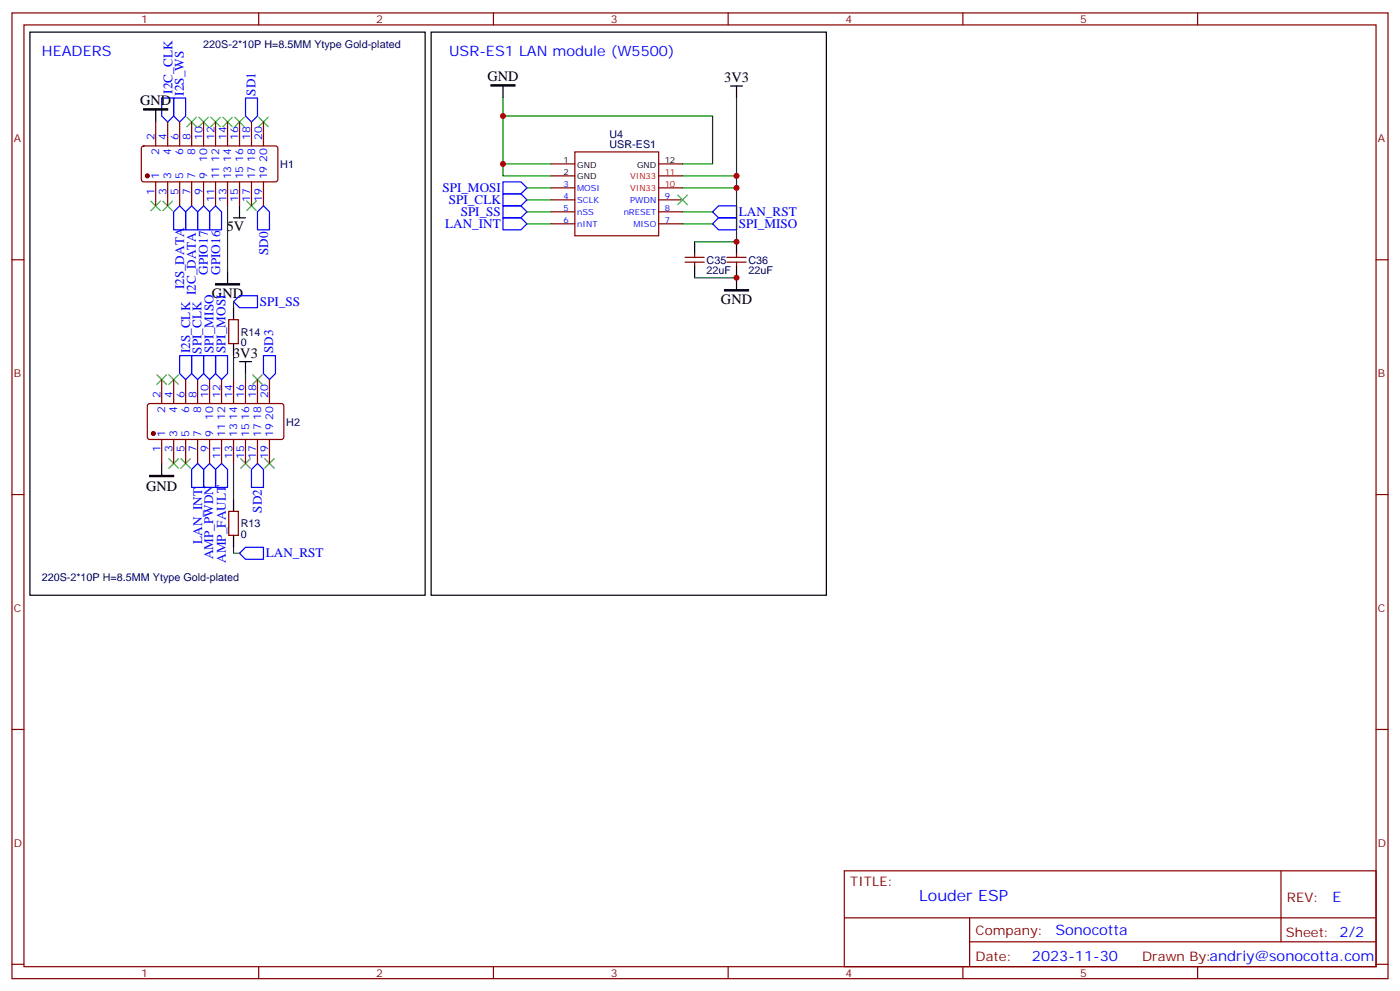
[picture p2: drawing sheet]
<svg xmlns="http://www.w3.org/2000/svg" width="412mm" height="292mm" viewBox="0 0 412 292" stroke-linecap="round" stroke-linejoin="round" font-family="sans-serif">
<g fill="none" stroke="#870000" stroke-width=".35">
<path d="M3.5 3.8h405.4v284.3h-405.4zM7.1 7.3h398.2v277.3h-398.2zM76.2 3.8v3.5M145.3 3.8v3.5M214.5 3.8v3.5M283.6 3.8v3.5M352.8 3.8v3.5M45.9 35.9v7.1M49.4 35.9v7.1M52.9 35.9v7.1M56.4 35.9v7.1M60 35.9v7.1"/>
<path d="M63.5 35.9v7.1M67 35.9v7.1M70.6 35.9v7.1M74.1 35.9v7.1M77.6 35.9v7.1M41.9 43.2l.4-.2h39.1l.4 .7v9.4l-.7 .5-39-.1-.5-.7v-9.1zM45.9 53.6v7M49.4 53.6v7M52.9 53.6v7M56.4 53.6v7M60 53.6v7M63.5 53.6v7"/>
<path d="M67 53.6v7M70.6 53.6v7M74.1 53.6v7M77.6 53.6v7M162.3 48.3h7M162.3 51.8h7M162.3 55.3h7M162.3 58.8h7M169.3 44.7h24.7v24.7h-24.7zM194 48.3h7.1M194 51.8h7.1M194 55.3h7.1"/>
<path d="M194 58.8h7.1M3.5 76.5h3.6M162.3 62.4h7M162.3 65.9h7M194 62.4h7.1M194 65.9h7.1M201.8 77.2h5.6M201.8 75.8h5.6M204.6 74.7v1.1M204.6 77.2v1M214.1 77.2h5.7M214.1 75.8h5.7"/>
<path d="M217 74.7v1.1M217 77.2v1M405.3 76.5h3.6M67.4 94.1h2.8v7.1h-2.8zM43.6 119l.5-.2 39.1 .1 .4 .6-.1 9.5-.6 .4-39.1-.1-.4-.6v-9.2zM47.6 111.8v7M51.2 111.8v7M54.7 111.8v7M58.2 111.8v7M61.7 111.8v7M65.3 111.8v7M68.8 111.8v7"/>
<path d="M72.3 111.8v7M75.8 111.8v7M79.4 111.8v7M47.6 129.4v7.1M51.2 129.4v7.1M54.7 129.4v7.1M58.2 129.4v7.1M61.7 129.4v7.1M65.3 129.4v7.1M68.8 129.4v7.1M72.3 129.4v7.1M75.8 129.4v7.1"/>
<path d="M79.4 129.4v7.1M3.5 145.6h3.6M67.4 150.6h2.8v7h-2.8zM405.3 145.6h3.6M3.5 214.8h3.6M405.3 214.8h3.6M248.7 256.4h156.6v28.2h-156.6zM377.3 256.4v20.9M248.7 270.2h156.5M285.6 277.3h119.6M285.6 270.2v14.2M3.5 283.9h3.6"/>
<path d="M76.2 284.6v3.5M145.3 284.6v3.5M214.5 284.6v3.5M283.6 284.6v3.5M352.8 284.6v3.5M405.3 283.9h3.6"/>
</g>
<g fill="none" stroke="#3c3" stroke-width=".35">
<path d="M55 34.5l2.9 2.8M57.9 34.5l-2.9 2.8M58.6 34.5l2.8 2.8M61.4 34.5l-2.8 2.8M62.1 34.5l2.8 2.8M64.9 34.5l-2.8 2.8M65.6 34.5l2.8 2.8M68.4 34.5l-2.8 2.8M69.1 34.5l2.9 2.8M72 34.5l-2.9 2.8M76.2 34.5l2.8 2.8M79 34.5l-2.8 2.8"/>
<path d="M44.4 59.2l2.9 2.8M47.3 59.2l-2.9 2.8M48 59.2l2.8 2.8M50.8 59.2l-2.8 2.8M72.7 59.2l2.8 2.8M75.5 59.2l-2.8 2.8M199.7 57.4l2.8 2.9M202.5 57.4l-2.8 2.9M46.2 110.3l2.8 2.9M49 110.3l-2.8 2.9M49.7 110.3l2.9 2.9M52.6 110.3l-2.9 2.9"/>
<path d="M74.4 110.3l2.9 2.9M77.3 110.3l-2.9 2.9M49.7 135l2.9 2.9M52.6 135l-2.9 2.9M53.3 135l2.8 2.9M56.1 135l-2.8 2.9M70.9 135l2.8 2.9M73.7 135l-2.8 2.9M78 135l2.8 2.9M80.8 135l-2.8 2.9"/>
</g>
<g fill="none" stroke="#00f" stroke-width=".35">
<path d="M47.6 28.9h3.6v5.2l-1.8 1.8-1.8-1.8zM51.2 28.9h3.5v5.2l-1.8 1.8-1.7-1.8zM72.3 28.9h3.5v5.2l-1.7 1.8-1.8-1.8zM148.2 53.6h5.3l1.7 1.7-1.7 1.8h-5.3zM148.2 57.1h5.3l1.7 1.7-1.7 1.8h-5.3zM52.9 60.6l1.8 1.8v5.3h-3.5v-5.3zM54.7 62.4l1.7-1.8 1.8 1.8v5.3h-3.5zM60 60.6l1.7 1.8v5.3h-3.5v-5.3zM63.5 60.6l1.8 1.8v5.3h-3.6v-5.3zM77.6 60.6l1.8 1.8v5.3h-3.6v-5.3zM148.2 60.6h5.3l1.7 1.8-1.7 1.7h-5.3zM148.2 64.1h5.3l1.7 1.8-1.7 1.8h-5.3z"/>
<path d="M209.9 65.9l1.8-1.8h5.3v3.6h-5.3zM209.9 62.4l1.8-1.8h5.3v3.5h-5.3zM68.8 88.8l1.8-1.7h5.2v3.5h-5.2zM52.9 104.7h3.5v5.3l-1.7 1.8-1.8-1.8zM56.4 104.7h3.6v5.3l-1.8 1.8-1.8-1.8zM60 104.7h3.5v5.3l-1.8 1.8-1.7-1.8zM63.5 104.7h3.5v5.3l-1.7 1.8-1.8-1.8zM77.6 104.7h3.5v5.3l-1.7 1.8-1.8-1.8zM58.2 136.5l1.8 1.7v5.3h-3.6v-5.3zM61.7 136.5l1.8 1.7v5.3h-3.5v-5.3zM65.3 136.5l1.7 1.7v5.3h-3.5v-5.3zM75.8 136.5l1.8 1.7v5.3h-3.5v-5.3z"/>
<path d="M70.6 162.9l1.7-1.8h5.3v3.6h-5.3z"/>
</g>
<path d="M42.3 32h7.1v.4h-7.1zM144.6 25h7.1v.3h-7.1zM63.5 83.5h7.1v.4h-7.1zM213.4 85.3h7.1v.4h-7.1zM44.1 140h7.1v.3h-7.1z" fill="#000" stroke="#000" stroke-width=".35"/>
<g fill="none" stroke="#000" stroke-width=".35">
<path d="M8.8 9.5h116.4v165.8h-116.4zM127 9.5h116.4v165.8h-116.4zM45.9 32.4v3.5M148.2 25.3v3.6M215.2 25.3h3.5M217 25.3v3.6M68.8 64.1h3.5M70.6 60.6v3.5M204.6 71.2v3.5M204.6 78.2v3.6M217 71.2v3.5M217 78.2v7.1"/>
<path d="M67 80v3.5M68.8 90.6v3.5M68.8 101.2v3.5M70.6 106.5h3.5M72.3 106.5v3.5M47.6 136.5v3.5M68.8 147v3.6M68.8 157.6v3.5"/>
</g>
<g fill="#870000" stroke="#870000" stroke-width=".35">
<circle cx="43.4" cy="51.8" r=".53"/>
<circle cx="45.2" cy="127.6" r=".53"/>
</g>
<g fill="none" stroke="#008700" stroke-width=".35">
<path d="M148.2 28.9v19.4h14.1M148.2 34.1h61.7v14.2h-8.8M217 28.9v22.9h-15.9M148.2 48.3v3.5h14.1M155.2 55.3h7.1M155.2 58.8h7.1M217 51.8v3.5h-15.9M217 55.3v15.9h-12.4M67 60.6v19.4M155.2 62.4h7.1M155.2 65.9h7.1M201.1 62.4h8.8"/>
<path d="M201.1 65.9h8.8M68.8 88.8v1.8M204.6 81.8h12.4M68.8 104.7v7.1M72.3 110v1.8M68.8 136.5v10.5M68.8 161.1v1.8h1.8"/>
</g>
<g fill="#c00">
<circle cx="148.2" cy="48.3" r=".88"/>
<circle cx="148.2" cy="34.1" r=".88"/>
<circle cx="217" cy="51.8" r=".88"/>
<circle cx="217" cy="55.3" r=".88"/>
<circle cx="217" cy="71.2" r=".88"/>
<circle cx="217" cy="81.8" r=".88"/>
</g>
<text font-size="4.6" fill="#00f" x="270.8" y="265.4">Louder ESP</text>
<g font-size="4.2" fill="#00f">
<text x="12.3" y="16.5">HEADERS</text>
<text x="132.3" y="16.5">USR-ES1 LAN module (W5500)</text>
<text x="392.5" y="265.7">E</text>
<text x="310.9" y="275.2">Sonocotta</text>
<text x="304" y="283">2023-11-30</text>
</g>
<g font-size="4.2">
<text x="143.6" y="23.9">GND</text>
<text x="213.3" y="24.2">3V3</text>
<text x="41.3" y="30.8">GND</text>
<text x="66.8" y="68.1">5V</text>
<text x="62.4" y="87.9">GND</text>
<text x="212.4" y="89.6">GND</text>
<text x="68.7" y="105.3">3V3</text>
<text x="43" y="144.5">GND</text>
</g>
<g font-size="3.9" fill="#00f">
<text x="50.8" y="27.6" transform="rotate(-90 50.8 27.6)">I2C_CLK</text>
<text x="54.1" y="28.2" transform="rotate(-90 54.1 28.2)">I2S_WS</text>
<text x="75.3" y="28.2" transform="rotate(-90 75.3 28.2)">SD1</text>
<text x="130.3" y="56.6">SPI_MOSI</text>
<text x="132.2" y="60.1">SPI_CLK</text>
<text x="135.7" y="63.7">SPI_SS</text>
<text x="217.7" y="63.6">LAN_RST</text>
<text x="131.1" y="67.2">LAN_INT</text>
<text x="217.7" y="67.1">SPI_MISO</text>
<text x="79" y="75.1" transform="rotate(-90 79 75.1)">SD0</text>
<text x="61.2" y="80.9" transform="rotate(-90 61.2 80.9)">GPIO17</text>
<text x="64.8" y="80.9" transform="rotate(-90 64.8 80.9)">GPIO16</text>
<text x="54.3" y="85.2" transform="rotate(-90 54.3 85.2)">I2S_DATA</text>
<text x="57.7" y="86.9" transform="rotate(-90 57.7 86.9)">I2C_DATA</text>
<text x="76.6" y="90">SPI_SS</text>
<text x="56" y="104" transform="rotate(-90 56 104)">I2S_CLK</text>
<text x="59.4" y="104.2" transform="rotate(-90 59.4 104.2)">SPI_CLK</text>
<text x="62.9" y="104" transform="rotate(-90 62.9 104)">SPI_MISO</text>
<text x="66.5" y="104" transform="rotate(-90 66.5 104)">SPI_MOSI</text>
<text x="80.5" y="104" transform="rotate(-90 80.5 104)">SD3</text>
<text x="77.1" y="150.9" transform="rotate(-90 77.1 150.9)">SD2</text>
<text x="59.5" y="160.1" transform="rotate(-90 59.5 160.1)">LAN_INT</text>
<text x="62.8" y="164.7" transform="rotate(-90 62.8 164.7)">AMP_PWDN</text>
<text x="66.6" y="165.7" transform="rotate(-90 66.6 165.7)">AMP_FAULT</text>
<text x="78.3" y="164.1">LAN_RST</text>
</g>
<g font-size="3.9" fill="#800">
<text x="250.5" y="261">TITLE:</text>
<text x="379.1" y="265.7">REV:</text>
<text x="287.4" y="275.2">Company:</text>
<text x="378.7" y="275.8">Sheet: 2/2</text>
<text x="287.4" y="282.9">Date:</text>
<text x="336.4" y="282.9">Drawn By:andriy@sonocotta.com</text>
</g>
<g font-size="3.2" fill="#800">
<text x="41.6" y="6.8">1</text>
<text x="110.8" y="6.8">2</text>
<text x="179.9" y="6.8">3</text>
<text x="249.1" y="6.8">4</text>
<text x="318.2" y="6.8">5</text>
<text x="4.1" y="41.9">A</text>
<text x="405.9" y="41.9">A</text>
<text x="4.1" y="111.1">B</text>
<text x="405.9" y="111.1">B</text>
<text x="4.1" y="180.2">C</text>
<text x="405.9" y="180.2">C</text>
<text x="4.1" y="249.3">D</text>
<text x="405.9" y="249.3">D</text>
<text x="41.6" y="287.6">1</text>
<text x="110.8" y="287.6">2</text>
<text x="179.9" y="287.6">3</text>
<text x="249.1" y="287.6">4</text>
<text x="318.2" y="287.6">5</text>
</g>
<g font-size="3.2" fill="#000080">
<text x="59.9" y="14">220S-2*10P H=8.5MM Ytype Gold-plated</text>
<text x="179.5" y="40.7">U4</text>
<text x="179.5" y="43.7">USR-ES1</text>
<text x="82.5" y="49.5">H1</text>
<text x="208.1" y="77.6">C35</text>
<text x="220.5" y="77.6">C36</text>
<text x="208.1" y="80.8">22uF</text>
<text x="220.5" y="80.8">22uF</text>
<text x="70.9" y="102">0</text>
<text x="70.9" y="98.8">R14</text>
<text x="84.3" y="125.3">H2</text>
<text x="70.9" y="155.2">R13</text>
<text x="70.9" y="158.4">0</text>
<text x="12.3" y="171.1">220S-2*10P H=8.5MM Ytype Gold-plated</text>
</g>
<g font-size="3.2" fill="#00f">
<text x="45.5" y="41.2" transform="rotate(-90 45.5 41.2)">2</text>
<text x="49" y="41.2" transform="rotate(-90 49 41.2)">4</text>
<text x="52.6" y="41.2" transform="rotate(-90 52.6 41.2)">6</text>
<text x="56.1" y="41.2" transform="rotate(-90 56.1 41.2)">8</text>
<text x="59.6" y="41.2" transform="rotate(-90 59.6 41.2)">10</text>
<text x="63.1" y="41.2" transform="rotate(-90 63.1 41.2)">12</text>
<text x="66.7" y="41.2" transform="rotate(-90 66.7 41.2)">14</text>
<text x="70.2" y="41.2" transform="rotate(-90 70.2 41.2)">16</text>
<text x="73.7" y="41.2" transform="rotate(-90 73.7 41.2)">18</text>
<text x="77.3" y="41.2" transform="rotate(-90 77.3 41.2)">20</text>
<text x="46.9" y="45.7" transform="rotate(-90 46.9 45.7)">2</text>
<text x="50.4" y="45.7" transform="rotate(-90 50.4 45.7)">4</text>
<text x="54" y="45.7" transform="rotate(-90 54 45.7)">6</text>
<text x="57.5" y="45.7" transform="rotate(-90 57.5 45.7)">8</text>
<text x="61" y="47.7" transform="rotate(-90 61 47.7)">10</text>
<text x="64.6" y="47.7" transform="rotate(-90 64.6 47.7)">12</text>
<text x="68.1" y="47.7" transform="rotate(-90 68.1 47.7)">14</text>
<text x="71.6" y="47.7" transform="rotate(-90 71.6 47.7)">16</text>
<text x="75.1" y="47.7" transform="rotate(-90 75.1 47.7)">18</text>
<text x="78.7" y="47.7" transform="rotate(-90 78.7 47.7)">20</text>
<text x="46.9" y="52.8" transform="rotate(-90 46.9 52.8)">1</text>
<text x="50.4" y="52.8" transform="rotate(-90 50.4 52.8)">3</text>
<text x="54" y="52.8" transform="rotate(-90 54 52.8)">5</text>
<text x="57.5" y="52.8" transform="rotate(-90 57.5 52.8)">7</text>
<text x="61" y="52.8" transform="rotate(-90 61 52.8)">9</text>
<text x="64.6" y="52.8" transform="rotate(-90 64.6 52.8)">11</text>
<text x="68.1" y="52.8" transform="rotate(-90 68.1 52.8)">13</text>
<text x="71.6" y="52.8" transform="rotate(-90 71.6 52.8)">15</text>
<text x="75.1" y="52.8" transform="rotate(-90 75.1 52.8)">17</text>
<text x="78.7" y="52.8" transform="rotate(-90 78.7 52.8)">19</text>
<text x="45.5" y="57.3" transform="rotate(-90 45.5 57.3)">1</text>
<text x="49" y="57.3" transform="rotate(-90 49 57.3)">3</text>
<text x="52.6" y="57.3" transform="rotate(-90 52.6 57.3)">5</text>
<text x="56.1" y="57.3" transform="rotate(-90 56.1 57.3)">7</text>
<text x="59.6" y="57.3" transform="rotate(-90 59.6 57.3)">9</text>
<text x="63.1" y="59.3" transform="rotate(-90 63.1 59.3)">11</text>
<text x="66.7" y="59.3" transform="rotate(-90 66.7 59.3)">13</text>
<text x="70.2" y="59.3" transform="rotate(-90 70.2 59.3)">15</text>
<text x="73.7" y="59.3" transform="rotate(-90 73.7 59.3)">17</text>
<text x="77.3" y="59.3" transform="rotate(-90 77.3 59.3)">19</text>
<text x="47.3" y="117.1" transform="rotate(-90 47.3 117.1)">2</text>
<text x="50.8" y="117.1" transform="rotate(-90 50.8 117.1)">4</text>
<text x="54.3" y="117.1" transform="rotate(-90 54.3 117.1)">6</text>
<text x="57.9" y="117.1" transform="rotate(-90 57.9 117.1)">8</text>
<text x="61.4" y="117.1" transform="rotate(-90 61.4 117.1)">10</text>
<text x="64.9" y="117.1" transform="rotate(-90 64.9 117.1)">12</text>
<text x="68.4" y="117.1" transform="rotate(-90 68.4 117.1)">14</text>
<text x="72" y="117.1" transform="rotate(-90 72 117.1)">16</text>
<text x="75.5" y="117.1" transform="rotate(-90 75.5 117.1)">18</text>
<text x="79" y="117.1" transform="rotate(-90 79 117.1)">20</text>
<text x="48.7" y="121.5" transform="rotate(-90 48.7 121.5)">2</text>
<text x="52.2" y="121.5" transform="rotate(-90 52.2 121.5)">4</text>
<text x="55.7" y="121.5" transform="rotate(-90 55.7 121.5)">6</text>
<text x="59.3" y="121.5" transform="rotate(-90 59.3 121.5)">8</text>
<text x="62.8" y="123.6" transform="rotate(-90 62.8 123.6)">10</text>
<text x="66.3" y="123.6" transform="rotate(-90 66.3 123.6)">12</text>
<text x="69.8" y="123.6" transform="rotate(-90 69.8 123.6)">14</text>
<text x="73.4" y="123.6" transform="rotate(-90 73.4 123.6)">16</text>
<text x="76.9" y="123.6" transform="rotate(-90 76.9 123.6)">18</text>
<text x="80.4" y="123.6" transform="rotate(-90 80.4 123.6)">20</text>
<text x="48.7" y="128.7" transform="rotate(-90 48.7 128.7)">1</text>
<text x="52.2" y="128.7" transform="rotate(-90 52.2 128.7)">3</text>
<text x="55.7" y="128.7" transform="rotate(-90 55.7 128.7)">5</text>
<text x="59.3" y="128.7" transform="rotate(-90 59.3 128.7)">7</text>
<text x="62.8" y="128.7" transform="rotate(-90 62.8 128.7)">9</text>
<text x="66.3" y="128.7" transform="rotate(-90 66.3 128.7)">11</text>
<text x="69.8" y="128.7" transform="rotate(-90 69.8 128.7)">13</text>
<text x="73.4" y="128.7" transform="rotate(-90 73.4 128.7)">15</text>
<text x="76.9" y="128.7" transform="rotate(-90 76.9 128.7)">17</text>
<text x="80.4" y="128.7" transform="rotate(-90 80.4 128.7)">19</text>
<text x="47.3" y="133.2" transform="rotate(-90 47.3 133.2)">1</text>
<text x="50.8" y="133.2" transform="rotate(-90 50.8 133.2)">3</text>
<text x="54.3" y="133.2" transform="rotate(-90 54.3 133.2)">5</text>
<text x="57.9" y="133.2" transform="rotate(-90 57.9 133.2)">7</text>
<text x="61.4" y="133.2" transform="rotate(-90 61.4 133.2)">9</text>
<text x="64.9" y="135.2" transform="rotate(-90 64.9 135.2)">11</text>
<text x="68.4" y="135.2" transform="rotate(-90 68.4 135.2)">13</text>
<text x="72" y="135.2" transform="rotate(-90 72 135.2)">15</text>
<text x="75.5" y="135.2" transform="rotate(-90 75.5 135.2)">17</text>
<text x="79" y="135.2" transform="rotate(-90 79 135.2)">19</text>
</g>
<g font-size="2.5">
<text x="166" y="47.9">1</text>
<text x="195.8" y="47.9">12</text>
<text x="166" y="51.4">2</text>
<text x="170" y="49.3">GND</text>
<text x="170" y="52.8">GND</text>
<text x="187.7" y="49.3">GND</text>
</g>
<g font-size="2.5" fill="#f00">
<text x="185.6" y="52.8">VIN33</text>
<text x="195.8" y="51.4">11</text>
<text x="185.6" y="56.4">VIN33</text>
<text x="195.8" y="55">10</text>
</g>
<g font-size="2.5" fill="#00f">
<text x="166" y="55">3</text>
<text x="166" y="58.5">4</text>
<text x="170" y="56.4">MOSI</text>
<text x="170" y="59.9">SCLK</text>
<text x="185.6" y="59.9">PWDN</text>
<text x="195.8" y="58.5">9</text>
<text x="166" y="62">5</text>
<text x="166" y="65.5">6</text>
<text x="170" y="63.4">nSS</text>
<text x="183.7" y="63.4">nRESET</text>
<text x="195.8" y="65.5">7</text>
<text x="195.8" y="62">8</text>
<text x="170" y="67">nINT</text>
<text x="186.6" y="67">MISO</text>
</g>
</svg>
